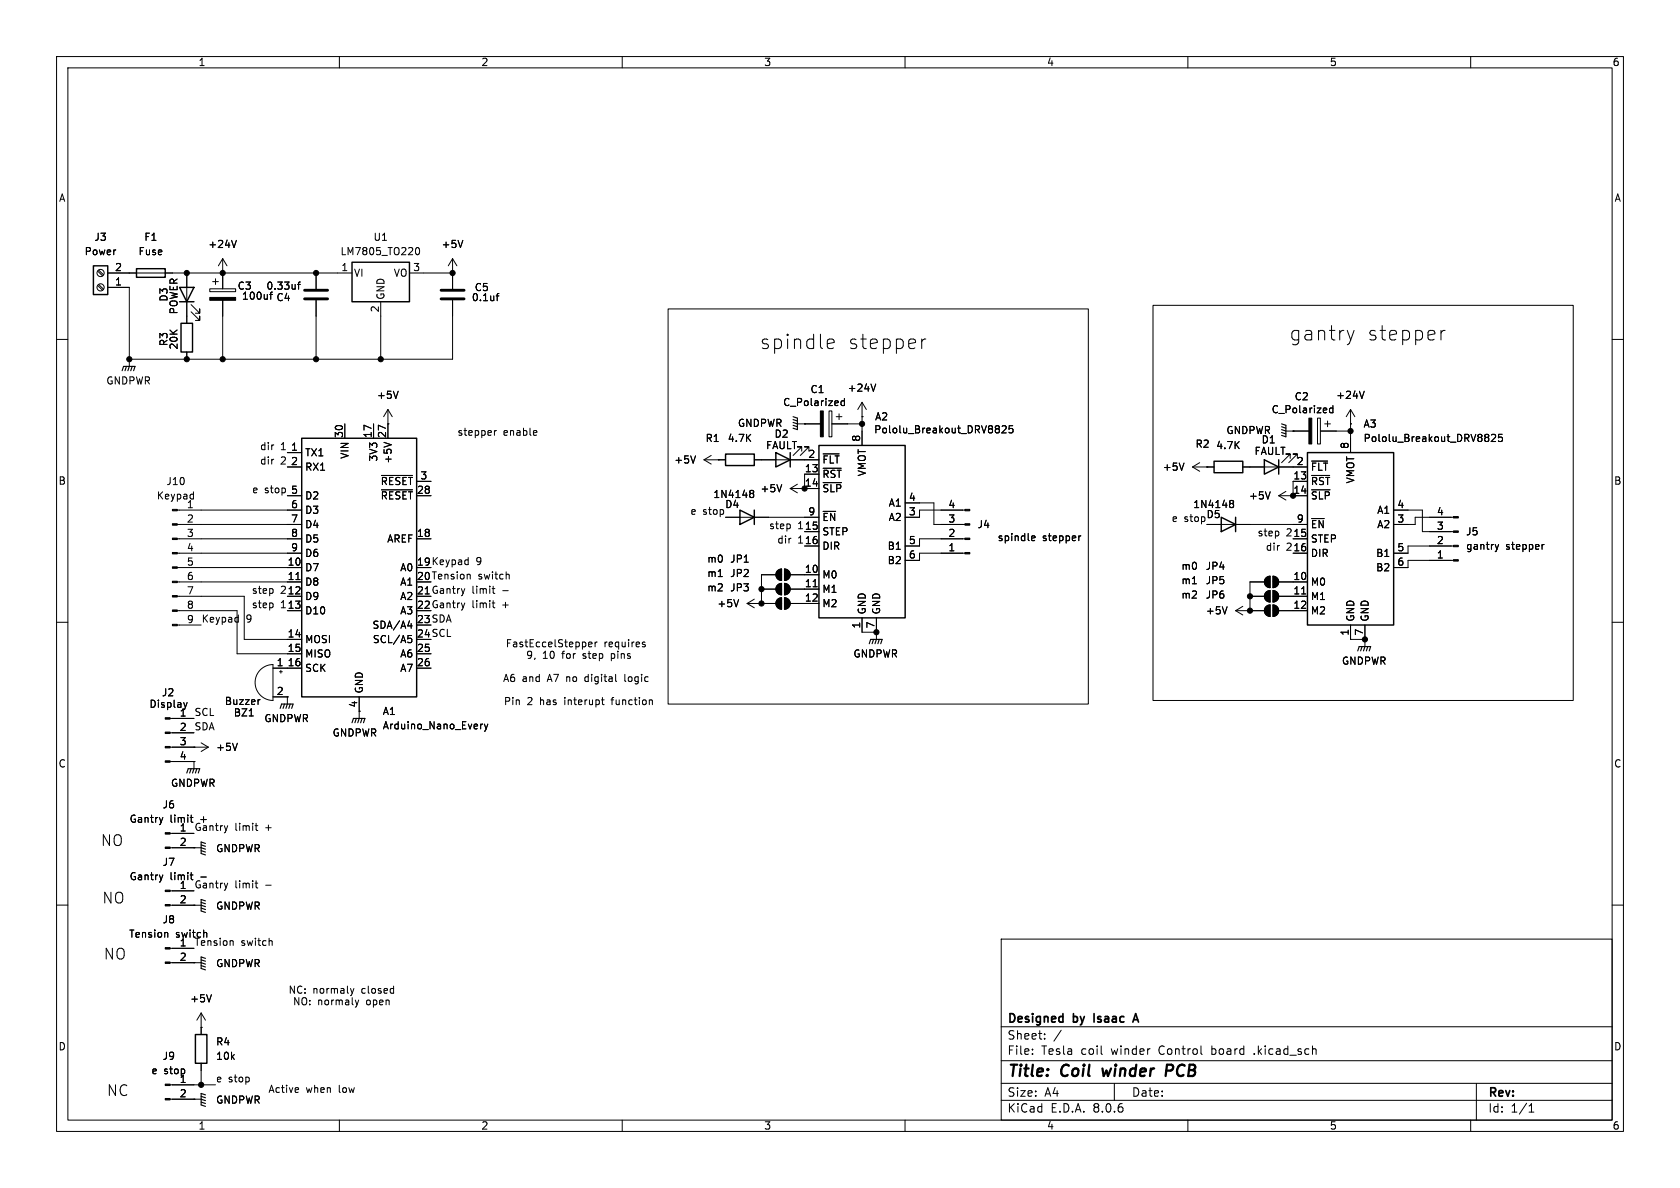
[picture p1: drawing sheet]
<svg xmlns="http://www.w3.org/2000/svg" width="297mm" height="210mm" viewBox="0 0 297 210" stroke-linecap="round" stroke-linejoin="round" font-family="sans-serif">
<g fill="none" stroke="#000" stroke-width=".18">
<path d="M10 10h277v190h-277zM12 12h273v186h-273zM60 10v2M110 10v2M160 10v2M210 10v2M260 10v2M10 60h2M17.3 47.9l.8 .9M17.3 50.5l.8 .8M17.4 47.8l.9 .8M17.4 50.3l.9 .8"/>
<path d="M19 48.3h43.2M19 50.8h3.9v14M33 48.3v8.9M33.8 55.1l1.5 1.5v-.7v.7h-.8M33.8 53.8l1.5 1.6v-.8v.8h-.8M37.1 51.1h4.6v.5h-4.6zM37.6 49.8h1M38.1 49.3v1M39.4 48.3h.1M39.4 45.7l-.8 1.3M39.4 45.7v5.4M39.4 53.1v10.4"/>
<path d="M39.4 45.7l.7 1.3M41.8 42.5l-.4 1.3M47.9 51.8v1.1M52.6 50.3h.5M53.1 49.9l-.3 .1v1.1M55.9 48.3v2.8M55.9 53.1v10.4M67.3 53.3v10.2M72.4 48.3h7.6M73.6 43.8h.2a.68 .68 0 0 1 .4 .6 .68 .68 0 0 1-.4 .6 .84 .84 0 0 1-.2-1.2zM80 48.3h.1M80 45.7v5.4"/>
<path d="M80 53.1v10.4h-57.1M80 45.7l-.8 1.3M80 45.7l.8 1.3M81.8 42.5l-.4 1.3M87.7 52.3h.5M88.2 51.9l-.3 .2v1.1M118.1 54.6h74.3v69.9h-74.3zM162.9 59.9v1.7M163.7 59.9a.65 .65 0 0 0-.8 .5M203.8 54h74.3v69.8h-74.3zM239.4 58.4l-.6 1.7M254.7 58.4v1.7"/>
<path d="M255.5 58.4a.65 .65 0 0 0-.8 .5M285 60h2M22.9 63.5h.1M33 62.2v1.3M61 74.9v2.6M66 74.9v2.6M67.9 78.2l1.3 .4M68.6 74.9h.1M68.6 72.4v5.1M68.6 72.4l-.8 1.3M68.6 72.4l.7 1.3M70.4 69.2l-.4 1.2"/>
<path d="M87.4 76.1v.9M87.8 76.1l-.4 .3M94.7 76.1l.2 .3-.6 .1M94.8 76.9l-.1 .1M141 74.9h4M141.7 79.8v-.8h-.7h.7l-1.5 1.5M142.2 74.9h.1M143 79.8v-.8h-.8h.8l-1.5 1.5M146.4 61.5l.2 .1 .7-.1M146.4 60.1l.7-.2 .2 .2 .2 .4-1.2 .3M146.6 72.6h.5v4.6h-.5zM147.1 74.9h5.3"/>
<path d="M147.8 73.7h1M148.3 73.2v1M149.3 70.4v1.3M149.3 70.9h-.4l-.2 .2 .1 .5h.5M152.4 73.7h.1M152.4 71.1v7.6M152.4 71.1l-.8 1.3M152.4 71.1l.8 1.3M154.8 67.9l-.4 1.3M176.6 75.3l.1 .2-.1 .2M176.6 75.9l.1 .1-.1 .5M177.2 75.4l.4-.1 .3 .3-.8 .9h.8"/>
<path d="M179 75.3h-.6v.6l.2-.2 .4 .1 .1 .2-.1 .4-.1 .1-.5-.1M227.3 76.2h4.1M228.6 76.2h.1M232.9 73.9h.5v4.6h-.5zM233.4 76.2h5.4M234.2 74.9h1M234.7 74.4v1M235.6 71.7v1.3M235.6 72.2l-.3-.1-.3 .3 .2 .5h.4M238.8 74.9h.1M238.8 72.4v7.6M238.8 72.4l-.8 1.3"/>
<path d="M238.8 72.4l.7 1.3M241.2 69.2l-.4 1.2M263.1 76.8l.1 .2-.1 .3M263.1 77.4l.1 .2-.1 .4M263.7 76.9l.5-.1 .2 .3-.8 .9h.8M265.6 76.8h-.6l-.1 .6 .2-.1h.4l.1 .2v.4l-.2 .1-.5-.1M31.3 92.7h22M31.3 95.3h22M31.3 97.8h22M31.3 90.2h22M34.1 87.4h.1M34.2 86.9v1.3"/>
<path d="M50.8 82.6h2.5M50.8 87.6h2.5M50.8 80h2.5M67.4 84h5.5M67.4 86.6h5.5M73.7 85.1h2.5M73.7 87.6h2.5M73.7 95.3h2.5M82.7 99h.1M82.8 98.5v1.3M82.8 99.8h-.1M123 80.6l-.5 1.3"/>
<path d="M124.5 81.3h3.8M124.5 81.3l1.2 .7M125.7 80.5l-1.2 .8M127 81.3h.1M128.3 91.4h16.5M132.6 87.2h.2M132.6 86.7h.4l.2 .1 .1 .2-.3 .2M132.8 87.2h.2M132.8 87.2l-.2 .1M133 87.2l.3 .3-.1 .3-.2 .2-.4-.1M133.3 81.3h11.5M138.2 85.7l-.4 1.2"/>
<path d="M139.7 86.4h5.1M139.7 86.4l1.3 .7M141 85.6l-1.3 .8M142.2 94h2.6M142.2 96.5h2.6M144.8 83.8h-2.6v2.6M145.5 82.8h3.2M145.5 85.3h3.3M145.5 80.2h2.8M145.5 90.4h2.2M160 88.9h5.1v3.8h5.5M170.6 95.3h-8v1.2h-2.6"/>
<path d="M170.6 97.8h-8v1.3h-2.6M170.6 90.2h-8v1.2h-2.6M182.4 95.5h.5M182.4 94.8l.4-.1 .2 .3-.6 .2M191.1 94.7l-.3 .1M209.3 81.9l-.4 1.2M210.8 82.6h3.8M210.8 82.6l1.3 .7M212.1 81.8l-1.3 .8M213.4 82.6h.1M213.4 92.7h17.7M217.5 88.9l.1 .1"/>
<path d="M217.5 88.5h.3l.2 .1 .1 .2-.3 .2M217.6 89h.2M217.6 89l-.1 .1M217.8 89l.3 .2-.1 .4-.2 .1h-.3M219.7 82.6h11.4M224.6 86.9l-.5 1.3M226.1 87.6h5M226.1 87.6l1.2 .8M227.3 86.9l-1.2 .7M228.1 81v-.7h-.8h.8l-1.5 1.5M228.6 95.3h2.5M228.6 97.8h2.5"/>
<path d="M229.4 81v-.7h-.8h.8l-1.6 1.5M231.1 85.1h-2.5v2.5M231.9 84h3.2M231.9 86.6h3.2M231.9 81.5h2.8M231.9 91.7h2.2M246.4 90.2h5.1v3.8h5.4M256.9 91.4h-6.7v1.3h-3.8M256.9 96.5h-8v1.3h-2.5M256.9 99.1h-8v1.2h-2.5M264.3 96.3l.3 .8M264.6 97.1l-.1 .3"/>
<path d="M264.9 96.3l-.3 .8M273 96.3l-.3 .1M10 110h2M31.3 102.9h22M31.3 105.4h11.9v7.6h10.1M31.3 108h10.6v7.6h11.4M31.3 100.3h22M31.3 110.5h4.3M42 109.1l.1 .1M42.1 108.7v1.3M42.1 109.9l-.1 .1M46 118.4a3.2 3.2 0 0 1 2.3-.9v6.3a3.2 3.2 0 0 1-3-1.9 3.2 3.2 0 0 1 .7-3.5z"/>
<path d="M48.3 118.1h5M49.4 118.7h.5M49.7 118.5v.5M50.8 105.4h2.5M50.8 108h2.5M52.3 102.5h.7M72.1 110.6h.8M72.1 112.3h.6M72.3 112.8h.3l.2 .3-.1 .4-.4 .1M72.7 110.2v.9M73.7 115.6h2.5M73.7 118.1h2.5"/>
<path d="M82.2 104.1l-.3 .8M82.2 106.6l-.3 .8M83 101.5l.1 .2v.7M87 104.1h.5M87 106.6h.5M87.2 103.6v1.1l.3 .2M87.2 106.2v1.1l.3 .1M89.8 101.5l.2 .2v.7M104.1 113.9l.6-.1-.1-.2-.4-.1-.1 .2v.6h.5M105.2 113.5v.8M105.6 113.5l-.4 .2M110.5 119.2v1.1l.1 .2"/>
<path d="M113.6 113.9l.5 .2-.1 .2h-.3M113.6 113.6h.4M127 101.9h.7M130.6 106l-.4 1.3M132.1 106.7h5.1M132.1 106.7l1.2 .7M133.3 105.9l-1.2 .8M134.6 106.7h.1M134.6 104.1h2.6M137.2 101.6h-2.6v5.1M137.5 100.9l.7-.3v2a1.02 1.02 0 0 1-1-.6 1.02 1.02 0 0 1 .3-1.1zM137.5 103.4l.7-.3v2.1a1.02 1.02 0 0 1-1-.7 1.02 1.02 0 0 1 .3-1.1z"/>
<path d="M137.5 106l.7-.3v2a1.02 1.02 0 0 1-1-.6 1.02 1.02 0 0 1 .3-1.1zM138.7 100.6a1.02 1.02 0 0 1 1 1 1.02 1.02 0 0 1-1 1zM138.7 103.1a1.02 1.02 0 0 1 1 1 1.02 1.02 0 0 1-1 1.1zM138.7 105.7a1.02 1.02 0 0 1 1 1 1.02 1.02 0 0 1-1 1zM139.7 101.6h5.1M139.7 104.1h5.1M139.7 106.7h5.1M143.8 103.7h.7M152.4 109.2v2.6h2.5M154.9 111.8h.1M154.9 109.2v3.8M210.8 103.2h.7"/>
<path d="M216.9 107.3l-.4 1.2M218.4 108l1.3 .7M218.4 108h5.1M219.7 107.2l-1.3 .8M221 108h.1M221 105.4h2.5M223.5 102.9h-2.5v5.1M223.8 102.2l.7-.3v2a1.02 1.02 0 0 1-.9-.6 1.02 1.02 0 0 1 .2-1.1zM223.8 104.7l.7-.3v2a1.02 1.02 0 0 1-.9-.6 1.02 1.02 0 0 1 .2-1.1zM223.8 107.2l.7-.3v2.1a1.02 1.02 0 0 1-.9-.7 1.02 1.02 0 0 1 .2-1.1zM225 101.9a1.02 1.02 0 0 1 1.1 1 1.02 1.02 0 0 1-1.1 1zM225 104.4a1.02 1.02 0 0 1 1.1 1 1.02 1.02 0 0 1-1.1 1z"/>
<path d="M225 106.9a1.02 1.02 0 0 1 1.1 1.1 1.02 1.02 0 0 1-1.1 1zM226.1 102.9h5M226.1 105.4h5M226.1 108h5M230.1 105h.7M238.8 110.5v2.5h2.5M241.3 113h.1M241.3 110.5v3.8M285 110h2M30.1 134.6h4.2M30.1 132.1h6.7M30.1 129.5h4.2"/>
<path d="M30.1 127h4.2M32.5 124.2l.3 .8 .3-.8M34.3 134.6h.1M34.3 132.1h.1M34.3 134.6v1.3M35.6 131.3l1.2 .8M36.8 132.1l-1.2 .7M42 131.4l-.5 1.3M44.1 126.6h.7M46 123.7h-.3M48.3 123.2h2.5M50.8 123.2h.1"/>
<path d="M50.8 123.2v1.3M63.5 123.2v3.8M85.3 128l-.3 .2M85.6 128l.3 .8M85.9 128.8l-.3 .5M86.2 128l-.3 .8M106.3 123.7h.5M106.5 124.4l.3 .2M108.9 120.4l.1 .1M115.3 123.8v.8M10 160h2M28.8 154.7l-.3 .8"/>
<path d="M28.8 144.5l-.3 .9M30.1 149.9h5.5M30.1 157.5h4.2M30.1 147.3h4.2M33.6 154.7h.5M33.6 144.5h.5M33.8 144.1v1.1M33.8 154.2v1.1M34.3 149.9h.1M40.3 156.1l-.3 .9M40.3 146l-.3 .8M45.1 156.1h.5"/>
<path d="M45.1 146h.5M45.3 145.5v1.1l.3 .2M45.3 155.7v1.1l.3 .2M285 160h2M29.5 164.8l.2 .2v.7M30.1 170.2h5.5M30.1 167.6h4.2M30.1 160h5.5M34.3 170.2h.1M34.3 160h.1M35.6 179.1v3.8M35.6 179.1l-.8 1.2"/>
<path d="M35.6 179.1l.7 1.2M36.4 164.8l.2 .2v.7M37.4 175.8l-.4 1.3M41 166.3l.2 .2v.6M47.9 166.3l.2 .2v.6M62 174.7l.3 .9M62.3 175.6l-.2 .3M62.6 174.7l-.3 .9M62.8 176.8l.3 .8M63.1 177.6l-.1 .3M63.4 176.8l-.3 .8M177 166h108v32h-108z"/>
<path d="M30.1 194.3h5.5M30.1 191.8h8M34.3 194.3h.1M35.6 181.6h.1M35.6 188v3.8M52.7 192.3l.1 .3-.6 .1M60 198v2M110 198v2M160 198v2M177 194.5h108M177 191.5h108M177 187.5h108"/>
<path d="M177 181.5h108M182.5 186.3v.1M182.5 185.5v.1M184.7 183.6v.1M184.7 182.8v.1M187.6 182.1l-1.3 2M197 191.5v3M210 198v2M212.4 186.3l.1 .1M221.7 186.3v.1M260 198v2M261 191.5v6.5"/>
<path d="M270.3 196.6h.9M270.3 195.5l.4-.4v1.5"/>
<circle cx="17.8" cy="50.8" r=".63"/>
<circle cx="17.8" cy="48.3" r=".63"/>
</g>
<path d="M194.9 188.9l.2 1.3 .5-.9M207.1 188.2h-.8l-.2 2M207.1 189.2l-.9 .1" fill="none" stroke="#000" stroke-width=".4"/>
<path d="M193.4 179.2v1.5M200.3 180.7l.5-1.5 .5 1.5M200.4 180.3h.7" fill="none" stroke="#000" stroke-width=".3"/>
<g fill="none" stroke="#000" stroke-width=".25">
<path d="M16.5 47h2.5v5.1h-2.5zM24.1 47.5h5.1v1.5h-5.1zM31.7 50.8h2.6l-1.3 2.5zM31.7 53.3h2.6M32 57.2h2v5h-2zM62.2 46.4h10.2v6.9h-10.2zM53.3 77.5h20.4v45.7h-20.4zM144.8 78.7h15.2v30.5h-15.2zM128.3 80.3h5v2h-5zM130.8 90.2l2.5 1.2-2.5 1.3zM133.3 90.2v2.5M137.2 80l2.5 1.3-2.5 1.3z"/>
<path d="M139.7 80v2.6M214.6 81.5h5.1v2.1h-5.1zM215.9 91.4l2.5 1.3-2.5 1.3zM218.4 91.4v2.6M223.5 81.3l2.6 1.3-2.6 1.2zM226.1 81.3v2.5M231.1 80h15.3v30.5h-15.3zM34.5 182.9h2.1v5.1h-2.1z"/>
</g>
<g fill="#000" stroke="#000" stroke-width=".18">
<path d="M37.1 52.6h4.6v.5h-4.6zM145 72.6h.5v4.6h-.5zM231.4 73.9h.5v4.6h-.5zM30.5 97.7h.8v.2h-.8zM30.5 95.1h.8v.3h-.8zM30.5 92.6h.8v.2h-.8zM30.5 90h.8v.3h-.8zM170.6 90h.8v.3h-.8zM170.6 92.6h.8v.2h-.8zM170.6 95.1h.8v.3h-.8zM170.6 97.7h.8v.2h-.8zM256.9 91.3h.9v.3h-.9z"/>
<path d="M256.9 93.9h.9v.2h-.9zM256.9 96.4h.9v.2h-.9zM256.9 98.9h.9v.3h-.9zM30.5 110.4h.8v.2h-.8zM30.5 107.8h.8v.3h-.8zM30.5 105.3h.8v.2h-.8zM30.5 102.7h.8v.3h-.8zM30.5 100.2h.8v.3h-.8zM137.5 100.9l.7-.3v2a1.02 1.02 0 0 1-1-.6 1.02 1.02 0 0 1 .3-1.1zM137.5 103.4l.7-.3v2.1a1.02 1.02 0 0 1-1-.7 1.02 1.02 0 0 1 .3-1.1zM137.5 106l.7-.3v2a1.02 1.02 0 0 1-1-.6 1.02 1.02 0 0 1 .3-1.1zM138.7 100.6a1.02 1.02 0 0 1 1 1 1.02 1.02 0 0 1-1 1z"/>
<path d="M138.7 103.1a1.02 1.02 0 0 1 1 1 1.02 1.02 0 0 1-1 1.1zM138.7 105.7a1.02 1.02 0 0 1 1 1 1.02 1.02 0 0 1-1 1zM223.8 102.2l.7-.3v2a1.02 1.02 0 0 1-.9-.6 1.02 1.02 0 0 1 .2-1.1zM223.8 104.7l.7-.3v2a1.02 1.02 0 0 1-.9-.6 1.02 1.02 0 0 1 .2-1.1zM223.8 107.2l.7-.3v2.1a1.02 1.02 0 0 1-.9-.7 1.02 1.02 0 0 1 .2-1.1zM225 101.9a1.02 1.02 0 0 1 1.1 1 1.02 1.02 0 0 1-1.1 1zM225 104.4a1.02 1.02 0 0 1 1.1 1 1.02 1.02 0 0 1-1.1 1zM225 106.9a1.02 1.02 0 0 1 1.1 1.1 1.02 1.02 0 0 1-1.1 1zM29.2 134.5h.9v.2h-.9zM29.2 132h.9v.2h-.9zM29.2 129.4h.9v.3h-.9zM29.2 126.9h.9v.2h-.9z"/>
<path d="M29.2 159.9h.9v.2h-.9zM29.2 157.4h.9v.2h-.9zM29.2 149.7h.9v.3h-.9zM29.2 147.2h.9v.2h-.9zM29.2 170.1h.9v.2h-.9zM29.2 167.5h.9v.3h-.9zM29.2 194.2h.9v.2h-.9zM29.2 191.6h.9v.3h-.9z"/>
<circle cx="33" cy="48.3" r=".46"/>
<circle cx="39.4" cy="48.3" r=".46"/>
<circle cx="55.9" cy="48.3" r=".46"/>
<circle cx="80" cy="48.3" r=".46"/>
<circle cx="22.9" cy="63.5" r=".46"/>
<circle cx="33" cy="63.5" r=".46"/>
<circle cx="39.4" cy="63.5" r=".46"/>
<circle cx="55.9" cy="63.5" r=".46"/>
<circle cx="67.3" cy="63.5" r=".46"/>
<circle cx="152.4" cy="74.9" r=".46"/>
<circle cx="238.8" cy="76.2" r=".46"/>
<circle cx="142.2" cy="86.4" r=".46"/>
<circle cx="228.6" cy="87.6" r=".46"/>
<circle cx="134.6" cy="106.7" r=".46"/>
<circle cx="134.6" cy="104.1" r=".46"/>
<circle cx="154.9" cy="111.8" r=".46"/>
<circle cx="221" cy="105.4" r=".46"/>
<circle cx="221" cy="108" r=".46"/>
<circle cx="241.3" cy="113" r=".46"/>
<circle cx="35.6" cy="191.8" r=".46"/>
</g>
<g fill="none" stroke="#000" stroke-width=".2">
<path d="M21.6 65.5l.2-.7h2.1l-.3 .7M22.4 64.8l-.3 .7M22.9 64.8l-.3 .7M23.4 64.8l-.3 .7M140.2 73.7l.8 .2v2l-.8-.2M140.2 74.2l.8 .2M140.2 74.7l.8 .2M140.2 75.2l.8 .2M226.6 74.9l.7 .3v2l-.7-.2M226.6 75.4l.7 .3M226.6 75.9l.7 .3M226.6 76.5l.7 .2"/>
<path d="M153.7 113.8l.2-.8h2.1l-.3 .8M154.4 113l-.2 .8M154.9 113l-.2 .8M155.4 113l-.2 .8M240 115.1l.3-.8h2l-.2 .8M240.8 114.3l-.3 .8M241.3 114.3l-.3 .8M241.8 114.3l-.2 .8M33 136.7l.3-.8h2l-.2 .8M33.8 135.9l-.3 .8M34.3 135.9l-.3 .8M34.8 135.9l-.3 .8"/>
<path d="M49.5 125.2l.3-.7h2l-.2 .7M50.3 124.5l-.3 .7M50.8 124.5l-.3 .7M51.3 124.5l-.2 .7M62.2 127.8l.3-.8h2l-.2 .8M63 127l-.3 .8M63.5 127l-.3 .8M64 127l-.2 .8M35.6 150.4l.7 .2M35.6 149.9l.7 .2M35.6 149.4l.7 .2M35.6 159.5l.7 .3"/>
<path d="M36.3 149.1l-.7-.3v2.1l.7 .2M36.3 159.3l-.7-.3v2l.7 .3M35.6 170.7l.7 .2M35.6 170.2l.7 .2M35.6 169.7l.7 .2M35.6 160.5l.7 .3M35.6 160l.7 .3M36.3 169.4l-.7-.2v2l.7 .3M35.6 194.8l.7 .3M35.6 194.3l.7 .3M35.6 193.8l.7 .3M36.3 193.5l-.7-.2v2l.7 .3"/>
</g>
<path d="M53.8 52.8h4.1M53.8 51.3h4.1M78 52.8h4M78 51.3h4" fill="none" stroke="#000" stroke-width=".51"/>
<g font-size="3.5">
<text x="134.3" y="62">spindle</text>
<text x="149.9" y="62">stepper</text>
<text x="227.9" y="60.4">gantry</text>
<text x="241.7" y="60.4">stepper</text>
</g>
<g font-size="2.8">
<text x="178" y="190.9">Title:</text>
<text x="187.7" y="190.9">Coil</text>
<text x="195.8" y="190.9">winder</text>
<text x="207.7" y="190.9">PCB</text>
</g>
<g font-size="2.7">
<text x="17.8" y="149.8">NO</text>
<text x="18" y="159.9">NO</text>
<text x="18.3" y="169.8">NO</text>
<text x="18.8" y="194">NC</text>
</g>
<g font-size="2.1">
<text x="178" y="184">Sheet:</text>
<text x="178" y="181.2">Designed</text>
<text x="189.8" y="181.2">by</text>
<text x="194.1" y="181.2">Isaac</text>
<text x="178" y="186.7">File:</text>
<text x="184.1" y="186.7">Tesla</text>
<text x="191.2" y="186.7">coil</text>
<text x="196.6" y="186.7">winder</text>
<text x="205.1" y="186.7">Control</text>
<text x="214.6" y="186.7">board</text>
<text x="222.2" y="186.7">.kicad_sch</text>
<text x="178" y="196.9">KiCad</text>
<text x="178" y="194.1">Size:</text>
<text x="184.7" y="194.1">A4</text>
<text x="185.7" y="196.9">E.D.A.</text>
<text x="193.3" y="196.9">8.0.6</text>
<text x="200" y="194.1">Date:</text>
<text x="263" y="194.3">Rev:</text>
<text x="263" y="196.9">Id:</text>
<text x="267.1" y="196.9">1/1</text>
</g>
<g font-size="1.8">
<text x="35" y="11.9">1</text>
<text x="85" y="11.9">2</text>
<text x="135" y="11.9">3</text>
<text x="185" y="11.9">4</text>
<text x="235" y="11.9">5</text>
<text x="285" y="11.9">6</text>
<text x="10.3" y="35.9">A</text>
<text x="285.3" y="35.9">A</text>
<text x="14.9" y="45.3">Power</text>
<text x="16.6" y="42.8">J3</text>
<text x="24.4" y="45.3">Fuse</text>
<text x="25.4" y="42.8">F1</text>
<text x="36.7" y="44">+24V</text>
<text x="60.1" y="45.3">LM7805_TO220</text>
<text x="65.9" y="42.8">U1</text>
<text x="78" y="44">+5V</text>
<text x="20.2" y="50.5">1</text>
<text x="20.2" y="48">2</text>
<text x="29.8" y="53.4" transform="rotate(-90 29.8 53.4)">D3</text>
<text x="41.9" y="51.4">C3</text>
<text x="42.7" y="53.2">100uf</text>
<text x="47" y="51.4">0.33uf</text>
<text x="48.8" y="53.4">C4</text>
<text x="60.3" y="48">1</text>
<text x="62.5" y="49.1">VI</text>
<text x="68.2" y="53.1" transform="rotate(-90 68.2 53.1)">GND</text>
<text x="69.5" y="49.1">VO</text>
<text x="73" y="48">3</text>
<text x="83.3" y="53.4">0.1uf</text>
<text x="83.8" y="51.7">C5</text>
<text x="31.6" y="55.7" transform="rotate(-90 31.6 55.7)">POWER</text>
<text x="67.1" y="55.3" transform="rotate(-90 67.1 55.3)">2</text>
<text x="29.8" y="61.3" transform="rotate(-90 29.8 61.3)">R3</text>
<text x="31.6" y="61.9" transform="rotate(-90 31.6 61.9)">20K</text>
<text x="18.7" y="68.2">GNDPWR</text>
<text x="66.5" y="70.7">+5V</text>
<text x="138.4" y="72">C_Polarized</text>
<text x="143.2" y="69.7">C1</text>
<text x="149.8" y="69.4">+24V</text>
<text x="228.8" y="71">C2</text>
<text x="236.1" y="70.7">+24V</text>
<text x="60.7" y="77.5" transform="rotate(-90 60.7 77.5)">30</text>
<text x="65.8" y="77.5" transform="rotate(-90 65.8 77.5)">17</text>
<text x="68.3" y="77.5" transform="rotate(-90 68.3 77.5)">27</text>
<text x="80.8" y="77.1">stepper</text>
<text x="89" y="77.1">enable</text>
<text x="130.4" y="75.7">GNDPWR</text>
<text x="136.8" y="77.6">D2</text>
<text x="154.4" y="76.8">Pololu_Breakout_DRV8825</text>
<text x="154.6" y="74.5">A2</text>
<text x="216.7" y="76.9">GNDPWR</text>
<text x="224.7" y="73.3">C_Polarized</text>
<text x="241" y="75.8">A3</text>
<text x="45.9" y="82.2">dir</text>
<text x="45.9" y="79.7">dir</text>
<text x="49.6" y="82.2">2</text>
<text x="49.6" y="79.7">1</text>
<text x="51.4" y="79.8">1</text>
<text x="51.4" y="82.3">2</text>
<text x="53.8" y="80.9">TX1</text>
<text x="53.8" y="83.4">RX1</text>
<text x="61.8" y="81.2" transform="rotate(-90 61.8 81.2)">VIN</text>
<text x="66.9" y="81.7" transform="rotate(-90 66.9 81.7)">3V3</text>
<text x="69.4" y="82.1" transform="rotate(-90 69.4 82.1)">+5V</text>
<text x="119.1" y="82.1">+5V</text>
<text x="124.6" y="78.3">R1</text>
<text x="128.6" y="78.3">4.7K</text>
<text x="135.3" y="79.6">FAULT</text>
<text x="142.2" y="83.6">13</text>
<text x="142.8" y="81">2</text>
<text x="145.3" y="82.1">~{FLT}</text>
<text x="152.1" y="78.2" transform="rotate(-90 152.1 78.2)">8</text>
<text x="205.5" y="83.4">+5V</text>
<text x="211.3" y="79.3">R2</text>
<text x="214.9" y="79.6">4.7K</text>
<text x="221.7" y="80.6">FAULT</text>
<text x="222.9" y="78.6">D1</text>
<text x="229.2" y="82.3">2</text>
<text x="231.6" y="83.4">~{FLT}</text>
<text x="238.5" y="79.4" transform="rotate(-90 238.5 79.4)">8</text>
<text x="241" y="78.3">Pololu_Breakout_DRV8825</text>
<text x="10.3" y="85.9">B</text>
<text x="27.6" y="88.5">Keypad</text>
<text x="29.3" y="86">J10</text>
<text x="32.9" y="89.9">1</text>
<text x="44.5" y="87.3">e</text>
<text x="46.7" y="87.3">stop</text>
<text x="51.4" y="87.4">5</text>
<text x="51.4" y="89.9">6</text>
<text x="53.8" y="88.5">D2</text>
<text x="67.2" y="88.5">~{RESET}</text>
<text x="67.2" y="86">~{RESET}</text>
<text x="73.6" y="87.4">28</text>
<text x="74.2" y="84.8">3</text>
<text x="126" y="88.2">1N4148</text>
<text x="134.3" y="87.2">+5V</text>
<text x="142.2" y="86.1">14</text>
<text x="145.3" y="84.7">~{RST}</text>
<text x="145.3" y="87.2">~{SLP}</text>
<text x="153.3" y="84.3" transform="rotate(-90 153.3 84.3)">VMOT</text>
<text x="157" y="89.8">A1</text>
<text x="160.6" y="88.6">4</text>
<text x="167.6" y="89.9">4</text>
<text x="220.7" y="88.5">+5V</text>
<text x="228.6" y="84.8">13</text>
<text x="228.6" y="87.4">14</text>
<text x="231.6" y="86">~{RST}</text>
<text x="231.6" y="88.5">~{SLP}</text>
<text x="239.6" y="85.6" transform="rotate(-90 239.6 85.6)">VMOT</text>
<text x="246.9" y="89.9">4</text>
<text x="285.3" y="85.9">B</text>
<text x="32.9" y="92.5">2</text>
<text x="32.9" y="95">3</text>
<text x="51.4" y="92.5">7</text>
<text x="51.4" y="95">8</text>
<text x="53.8" y="91">D3</text>
<text x="53.8" y="93.6">D4</text>
<text x="73.6" y="95">18</text>
<text x="122" y="91.1">e</text>
<text x="124.2" y="91.1">stop</text>
<text x="128.1" y="90">D4</text>
<text x="135.9" y="93.6">step</text>
<text x="141" y="93.6">115</text>
<text x="142.2" y="93.7">15</text>
<text x="142.8" y="91.2">9</text>
<text x="145.3" y="94.8">STEP</text>
<text x="145.3" y="92.3">~{EN}</text>
<text x="157" y="92.3">A2</text>
<text x="160.6" y="91.2">3</text>
<text x="167.6" y="95">2</text>
<text x="167.6" y="92.5">3</text>
<text x="172.7" y="93.6">J4</text>
<text x="176.3" y="95.9">spindle</text>
<text x="184.3" y="95.9">stepper</text>
<text x="207" y="92.4">e</text>
<text x="209.3" y="92.4">stop</text>
<text x="210.8" y="90">1N4148</text>
<text x="213.2" y="91.8">D5</text>
<text x="222.2" y="94.9">step</text>
<text x="227.4" y="94.9">215</text>
<text x="228.6" y="95">15</text>
<text x="229.2" y="92.5">9</text>
<text x="231.6" y="93.6">~{EN}</text>
<text x="243.4" y="93.6">A2</text>
<text x="243.4" y="91">A1</text>
<text x="246.9" y="92.5">3</text>
<text x="253.9" y="93.7">3</text>
<text x="253.9" y="91.2">4</text>
<text x="259.1" y="94.8">J5</text>
<text x="32.9" y="97.5">4</text>
<text x="32.9" y="100.1">5</text>
<text x="50.8" y="100.1">10</text>
<text x="51.4" y="97.5">9</text>
<text x="53.8" y="101.2">D7</text>
<text x="53.8" y="96.1">D5</text>
<text x="53.8" y="98.7">D6</text>
<text x="68.4" y="96.1">AREF</text>
<text x="70.7" y="101.2">A0</text>
<text x="73.6" y="100.1">19 Keypad</text>
<text x="73.6" y="100.1">19</text>
<text x="84.1" y="100">9</text>
<text x="124.9" y="99.7">m0</text>
<text x="129" y="99.7">JP1</text>
<text x="137.3" y="96.2">dir</text>
<text x="141" y="96.2">116</text>
<text x="142.2" y="101.3">10</text>
<text x="142.2" y="96.3">16</text>
<text x="145.3" y="97.4">DIR</text>
<text x="156.8" y="97.4">B1</text>
<text x="156.8" y="99.9">B2</text>
<text x="160.6" y="96.3">5</text>
<text x="160.6" y="98.8">6</text>
<text x="167.6" y="97.5">1</text>
<text x="208.8" y="100.9">m0</text>
<text x="213.1" y="100.9">JP4</text>
<text x="223.7" y="97.4">dir</text>
<text x="227.4" y="97.4">216</text>
<text x="228.6" y="97.5">16</text>
<text x="231.6" y="96.1">STEP</text>
<text x="231.6" y="98.7">DIR</text>
<text x="243.2" y="98.7">B1</text>
<text x="243.2" y="101.2">B2</text>
<text x="246.9" y="97.5">5</text>
<text x="246.9" y="100.1">6</text>
<text x="253.9" y="98.8">1</text>
<text x="253.9" y="96.3">2</text>
<text x="259.1" y="97.4">gantry</text>
<text x="266.2" y="97.4">stepper</text>
<text x="32.9" y="102.6">6</text>
<text x="32.9" y="105.2">7</text>
<text x="32.9" y="107.7">8</text>
<text x="44.4" y="107.6">step</text>
<text x="44.4" y="105.1">step</text>
<text x="49.6" y="107.6">113</text>
<text x="49.6" y="105.1">212</text>
<text x="50.8" y="102.6">11</text>
<text x="50.8" y="105.2">12</text>
<text x="50.8" y="107.7">13</text>
<text x="53.8" y="103.7">D8</text>
<text x="53.8" y="106.3">D9</text>
<text x="70.7" y="103.7">A1</text>
<text x="70.7" y="106.3">A2</text>
<text x="73.6" y="102.6">20 Tension</text>
<text x="73.6" y="105.2">21 Gantry</text>
<text x="73.6" y="107.7">22 Gantry</text>
<text x="73.6" y="102.6">20</text>
<text x="73.6" y="105.2">21</text>
<text x="73.6" y="107.7">22</text>
<text x="83.4" y="105.1">limit</text>
<text x="83.4" y="107.6">limit</text>
<text x="84.5" y="102.5">switch</text>
<text x="88.9" y="105.1">-</text>
<text x="88.9" y="107.6">+</text>
<text x="124.9" y="102.2">m1</text>
<text x="124.9" y="104.7">m2</text>
<text x="126.7" y="107.5">+5V</text>
<text x="129" y="102.2">JP2</text>
<text x="129" y="104.7">JP3</text>
<text x="142.2" y="103.9">11</text>
<text x="142.2" y="106.4">12</text>
<text x="145.3" y="102.5">M0</text>
<text x="145.3" y="105">M1</text>
<text x="145.3" y="107.5">M2</text>
<text x="208.8" y="103.5">m1</text>
<text x="208.8" y="106">m2</text>
<text x="213.1" y="103.5">JP5</text>
<text x="213.1" y="106">JP6</text>
<text x="228.6" y="102.6">10</text>
<text x="228.6" y="105.2">11</text>
<text x="228.6" y="107.7">12</text>
<text x="231.6" y="103.7">M0</text>
<text x="231.6" y="106.3">M1</text>
<text x="32.9" y="110.2">9</text>
<text x="35.6" y="110.1">Keypad</text>
<text x="43.5" y="110.1">9</text>
<text x="50.8" y="112.8">14</text>
<text x="53.8" y="108.8">D10</text>
<text x="53.8" y="113.9">MOSI</text>
<text x="65.8" y="111.4">SDA/A4</text>
<text x="65.8" y="113.9">SCL/A5</text>
<text x="70.7" y="108.8">A3</text>
<text x="73.6" y="110.2">23 SDA</text>
<text x="73.6" y="112.8">24 SCL</text>
<text x="73.6" y="110.2">23</text>
<text x="73.6" y="112.8">24</text>
<text x="152.1" y="111.2" transform="rotate(-90 152.1 111.2)">1</text>
<text x="153.3" y="108.7" transform="rotate(-90 153.3 108.7)">GND</text>
<text x="154.7" y="111.2" transform="rotate(-90 154.7 111.2)">7</text>
<text x="155.8" y="108.7" transform="rotate(-90 155.8 108.7)">GND</text>
<text x="213.1" y="108.8">+5V</text>
<text x="231.6" y="108.8">M2</text>
<text x="238.5" y="112.5" transform="rotate(-90 238.5 112.5)">1</text>
<text x="239.6" y="110" transform="rotate(-90 239.6 110)">GND</text>
<text x="241" y="112.5" transform="rotate(-90 241 112.5)">7</text>
<text x="242.2" y="110" transform="rotate(-90 242.2 110)">GND</text>
<text x="48.8" y="117.9">1</text>
<text x="50.8" y="115.3">15</text>
<text x="50.8" y="117.9">16</text>
<text x="53.8" y="116.4">MISO</text>
<text x="53.8" y="119">SCK</text>
<text x="70.7" y="116.4">A6</text>
<text x="70.7" y="119">A7</text>
<text x="73.6" y="115.3">25</text>
<text x="73.6" y="117.9">26</text>
<text x="89.3" y="114.6">FastEccelStepper</text>
<text x="92.9" y="116.7">9,</text>
<text x="95.9" y="116.7">10</text>
<text x="99.5" y="116.7">for</text>
<text x="103.3" y="116.7">step</text>
<text x="106.8" y="114.6">requires</text>
<text x="108.5" y="116.7">pins</text>
<text x="150.8" y="116.4">GNDPWR</text>
<text x="237.1" y="117.7">GNDPWR</text>
<text x="26.3" y="125.3">Display</text>
<text x="28.5" y="123.3">J2</text>
<text x="39.6" y="124.8">Buzzer</text>
<text x="48.8" y="122.9">2</text>
<text x="63.2" y="125.2" transform="rotate(-90 63.2 125.2)">4</text>
<text x="64.4" y="122.7" transform="rotate(-90 64.4 122.7)">GND</text>
<text x="88.8" y="120.8">A6</text>
<text x="89" y="124.9">Pin</text>
<text x="92.3" y="120.8">and</text>
<text x="93.2" y="124.9">2</text>
<text x="95.6" y="124.9">has</text>
<text x="96.9" y="120.8">A7</text>
<text x="100.1" y="124.9">interupt</text>
<text x="100.4" y="120.8">no</text>
<text x="103.9" y="120.8">digital</text>
<text x="108.6" y="124.9">function</text>
<text x="111.1" y="120.8">logic</text>
<text x="31.7" y="126.7">1</text>
<text x="31.7" y="129.3">2</text>
<text x="31.7" y="131.8">3</text>
<text x="34.3" y="129.2">SDA</text>
<text x="34.3" y="126.7">SCL</text>
<text x="41.2" y="126.8">BZ1</text>
<text x="46.6" y="127.9">GNDPWR</text>
<text x="58.7" y="130.4">GNDPWR</text>
<text x="67.6" y="126.6">A1</text>
<text x="67.6" y="129.1">Arduino_Nano_Every</text>
<text x="10.3" y="135.9">C</text>
<text x="31.7" y="134.4">4</text>
<text x="38.1" y="132.9">+5V</text>
<text x="285.3" y="135.9">C</text>
<text x="28.7" y="143.1">J6</text>
<text x="30.1" y="139.3">GNDPWR</text>
<text x="22.8" y="145.6">Gantry</text>
<text x="30" y="145.6">limit</text>
<text x="31.7" y="147.1">1</text>
<text x="31.7" y="149.6">2</text>
<text x="34.3" y="147">Gantry</text>
<text x="35.5" y="145.6">+</text>
<text x="41.5" y="147">limit</text>
<text x="47" y="147">+</text>
<text x="22.8" y="155.8">Gantry</text>
<text x="28.7" y="153.3">J7</text>
<text x="30" y="155.8">limit</text>
<text x="35.5" y="155.8">-</text>
<text x="38.1" y="150.9">GNDPWR</text>
<text x="31.7" y="157.2">1</text>
<text x="31.7" y="159.8">2</text>
<text x="34.3" y="157.1">Gantry</text>
<text x="38.1" y="161">GNDPWR</text>
<text x="41.5" y="157.1">limit</text>
<text x="47" y="157.1">-</text>
<text x="22.7" y="166">Tension</text>
<text x="28.7" y="163.4">J8</text>
<text x="31" y="166">switch</text>
<text x="31.7" y="167.4">1</text>
<text x="34.3" y="167.3">Tension</text>
<text x="42.6" y="167.3">switch</text>
<text x="31.7" y="169.9">2</text>
<text x="38.1" y="171.2">GNDPWR</text>
<text x="33.5" y="177.4">+5V</text>
<text x="50.9" y="175.9">NC:</text>
<text x="51.7" y="177.9">NO:</text>
<text x="55.3" y="175.9">normaly</text>
<text x="56.1" y="177.9">normaly</text>
<text x="64" y="175.9">closed</text>
<text x="64.9" y="177.9">open</text>
<text x="10.3" y="185.9">D</text>
<text x="38.1" y="185">R4</text>
<text x="285.3" y="185.9">D</text>
<text x="26.7" y="190.1">e</text>
<text x="28.7" y="187.6">J9</text>
<text x="28.9" y="190.1">stop</text>
<text x="31.7" y="191.5">1</text>
<text x="38.1" y="191.4">e</text>
<text x="38.1" y="187.6">10k</text>
<text x="40.4" y="191.4">stop</text>
<text x="31.7" y="194.1">2</text>
<text x="38.1" y="195.3">GNDPWR</text>
<text x="47.4" y="193.4">Active</text>
<text x="54.1" y="193.4">when</text>
<text x="60" y="193.4">low</text>
<text x="35" y="199.9">1</text>
<text x="85" y="199.9">2</text>
<text x="135" y="199.9">3</text>
<text x="185" y="199.9">4</text>
<text x="235" y="199.9">5</text>
<text x="285" y="199.9">6</text>
</g>
</svg>
